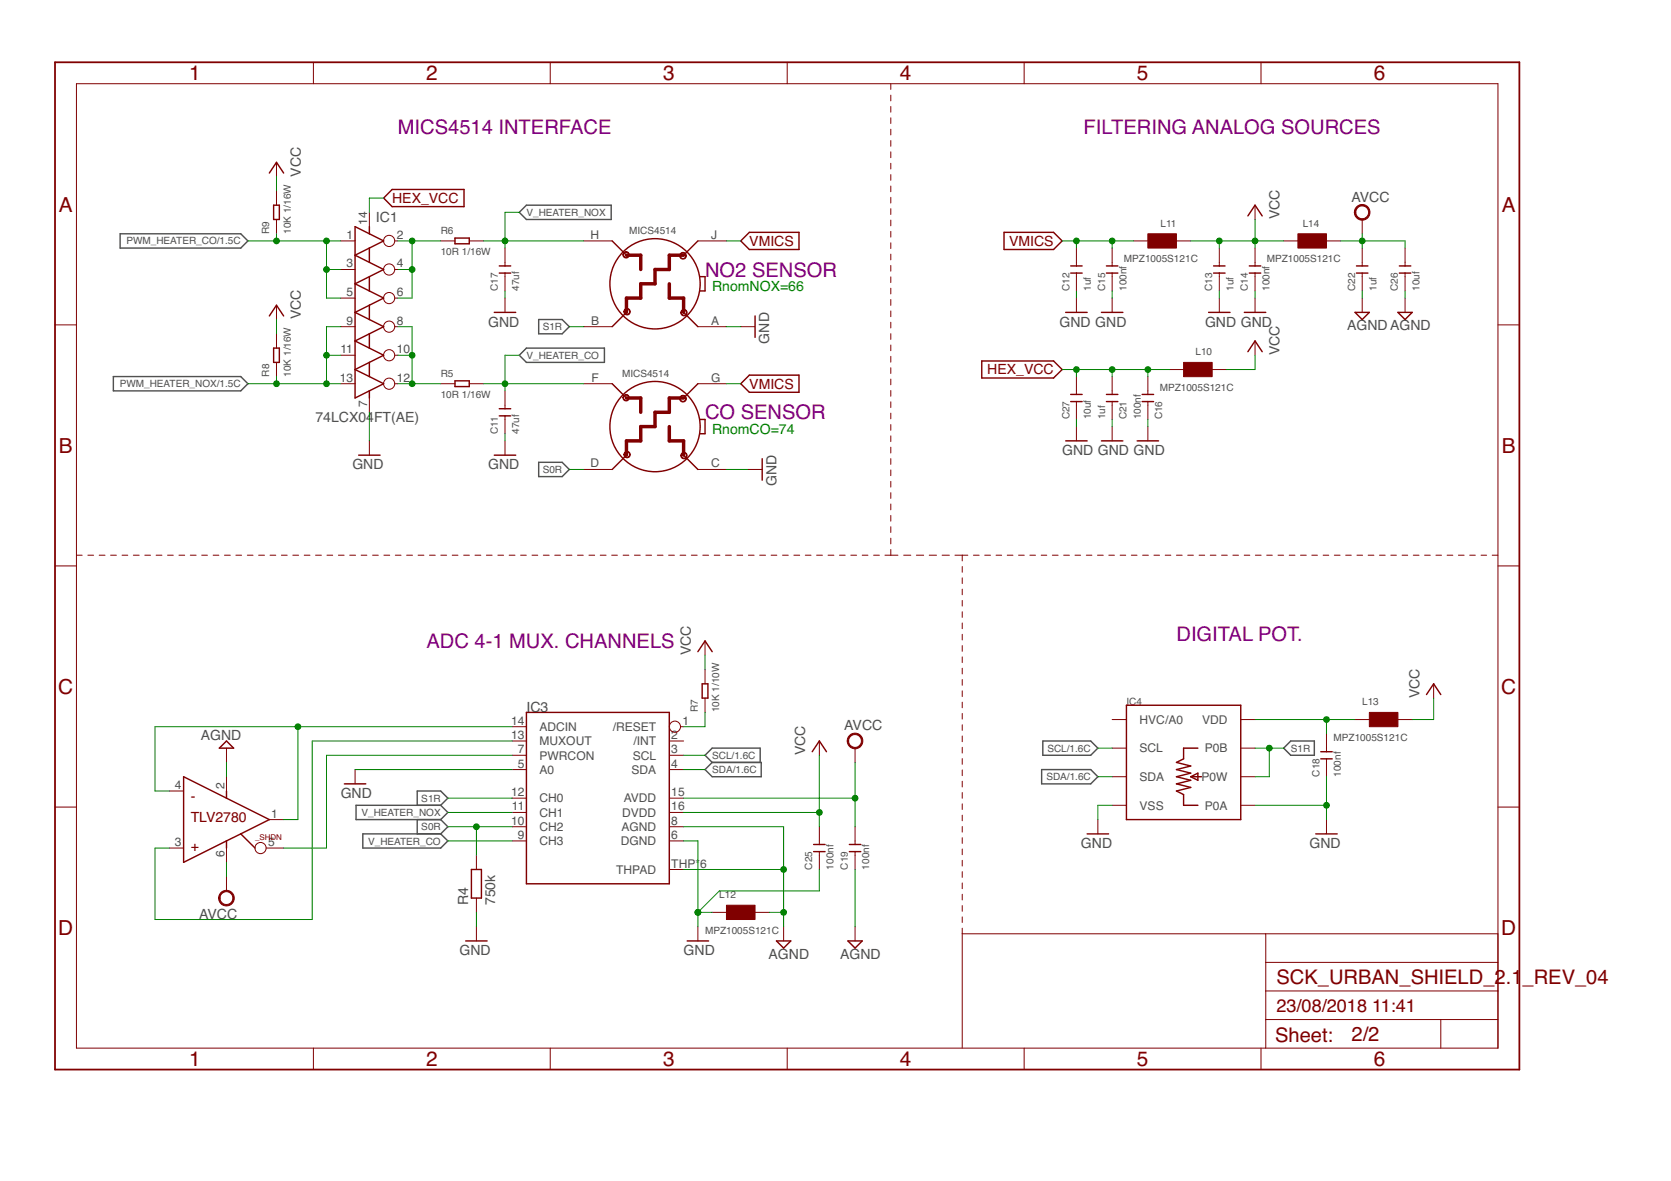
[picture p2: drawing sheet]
<svg xmlns="http://www.w3.org/2000/svg" width="297mm" height="210mm" viewBox="0 0 297 210" stroke-linecap="round" stroke-linejoin="round" font-family="sans-serif">
<g fill="none" stroke="#505050" stroke-width=".25">
<path d="M92.3 37.7l1.3-1.2h15v2.5h-15zM21.4 41.6h21.4l1.3 1.2-1.3 1.3h-21.4zM95.8 56.8h4.1l1.3 1.3-1.3 1.2h-4.1zM20.2 66.9h22.6l1.3 1.3-1.3 1.3h-22.6zM92.3 63.1l1.3-1.2h13.8v2.5h-13.8zM95.8 82.2h4.1l1.3 1.2-1.3 1.3h-4.1zM125.3 136.8l1.3-1.3h8.7v2.5h-8.7zM126.6 135.5l-1.3-1.3 1.3-1.2h8.5v2.5M185.2 136.8h8.7l1.3 1.2-1.3 1.3h-8.7zM185.4 131.7h8.5l1.3 1.3-1.3 1.2h-8.5zM228.2 133l1.2-1.3h4.2v2.5h-4.2zM64.5 148.2h13.8l1.3 1.3-1.3 1.2h-13.8z"/>
<path d="M74.2 143.1v-2.5h4.1l1.3 1.3-1.3 1.2M74.2 145.7v2.5M78.3 143.1l1.3 1.3-1.3 1.3M78.3 143.1h-15v2.6h15M78.3 145.7l1.3 1.2-1.3 1.3"/>
</g>
<g fill="none" stroke="#800000" stroke-width=".18">
<path d="M13.6 14.9h252.7v171.4h-252.7zM55.7 11.1v3.8M97.8 11.1v3.8M139.9 11.1v3.8M158.3 14.9v1M158.3 16.9v1M158.3 18.9v1M182.1 11.1v3.8M224.2 11.1v3.8M49.1 28.9v2.5M49.1 33.9v2.6M49.1 39v2.6"/>
<path d="M65.7 37.7v2.6M158.3 20.9v1M158.3 23v1M158.3 25v1M158.3 27v1M158.3 29v1M158.3 31v1M158.3 33.1v1M158.3 35.1v1M158.3 37.1v1M158.3 39.1v1M223.1 36.5v2.5"/>
<path d="M242.1 39v2.6M9.8 57.7h3.8M49.1 54.3v2.5M49.1 59.3v2.6M60.6 58.1h2.5M60.6 42.8h2.5M60.6 47.9h2.5M60.6 53h2.5M70.2 58.1h.5M70.2 42.8h.5M70.2 47.9h.5M70.2 53h.5"/>
<path d="M78.3 42.8h2.6M83.4 42.8h2.6M89.8 44.1v3.2M89.8 48.5v3.2M89.8 53v2.5M103.7 58.1h5.1M103.7 42.8h5.1M124.1 58.1h5M124.1 42.8h5M131.7 58.1h2.5M158.3 41.1v1M158.3 43.2v1"/>
<path d="M158.3 45.2v1M158.3 47.2v1M158.3 49.2v1M158.3 51.2v1M158.3 53.2v1.1M158.3 55.3v1M158.3 57.3v1M158.3 59.3v1M191.3 44.1v3.2M191.3 48.5v3.2M191.3 53v2.5M197.7 44.1v3.2"/>
<path d="M197.7 48.5v3.2M197.7 53v2.5M201.5 42.8h2.5M209.1 42.8h2.6M216.7 44.1v3.2M216.7 48.5v3.2M216.7 53v2.5M223.1 44.1v3.2M223.1 48.5v3.2M223.1 53v2.5M228.2 42.8h2.5M235.8 42.8h2.5"/>
<path d="M242.1 44.1v3.2M242.1 48.5v3.2M242.1 53v2.5M249.8 44.1v3.2M249.8 48.5v3.2M249.8 53v2.5M266.3 57.7h3.8M49.1 64.4v2.5M60.6 68.2h2.5M60.6 63.1h2.5M65.7 70.7v2.6M65.7 78.4v2.5"/>
<path d="M70.2 68.2h.5M70.2 63.1h.5M78.3 68.2h2.6M83.4 68.2h2.6M89.8 69.5v3.1M89.8 73.9v3.2M89.8 78.4v2.5M103.7 68.2h5.1M124.1 68.2h5M158.3 61.3v1M158.3 63.3v1.1M158.3 65.4v1"/>
<path d="M158.3 67.4v1M158.3 69.4v1M158.3 71.4v1M158.3 73.4v1M158.3 75.5v1M158.3 77.5v1M158.3 79.5v1M191.3 66.9v3.2M191.3 71.4v3.1M191.3 75.8v2.6M197.7 66.9v3.2M197.7 71.4v3.1"/>
<path d="M197.7 75.8v2.6M204 66.9v3.2M204 71.4v3.1M204 75.8v2.6M207.9 65.7h2.5M215.5 65.7h2.5M223.1 60.6v2.5M13.6 98.7h1M15.6 98.7h1M17.6 98.7h1.1M19.7 98.7h1M21.7 98.7h1"/>
<path d="M23.7 98.7h1M25.7 98.7h1.1M27.7 98.7h1.1M29.8 98.7h1M31.8 98.7h1M33.8 98.7h1.1M35.9 98.7h1M37.9 98.7h1M39.9 98.7h1M41.9 98.7h1M44 98.7h1M46 98.7h1"/>
<path d="M48 98.7h1M50 98.7h1.1M52 98.7h1.1M54.1 98.7h1M56.1 98.7h1M58.1 98.7h1M60.2 98.7h1M62.2 98.7h1M64.2 98.7h1M66.2 98.7h1M68.2 98.7h1.1M70.3 98.7h1"/>
<path d="M72.3 98.7h1M74.3 98.7h1.1M76.3 98.7h1.1M78.4 98.7h1M80.4 98.7h1M82.4 98.7h1M84.4 98.7h1.1M86.5 98.7h1M88.5 98.7h1M90.5 98.7h1M92.5 98.7h1.1M94.6 98.7h1"/>
<path d="M96.6 98.7h1M98.6 98.7h1M100.6 98.7h1.1M102.7 98.7h1M103.7 83.4h5.1M104.7 98.7h1M106.7 98.7h1M108.7 98.7h1M110.8 98.7h1M112.8 98.7h1M114.8 98.7h1M116.8 98.7h1.1"/>
<path d="M118.9 98.7h1M120.9 98.7h1M122.9 98.7h1M124.1 83.4h5M124.9 98.7h1.1M127 98.7h1M129 98.7h1M131 98.7h1M132.9 83.4h2.6M133 98.7h1M135 98.7h1.1M137.1 98.7h1"/>
<path d="M139.1 98.7h1M141.1 98.7h1.1M143.2 98.7h1M145.2 98.7h1M147.2 98.7h1M149.2 98.7h1M151.2 98.7h1.1M153.3 98.7h1M155.3 98.7h1M157.3 98.7h2.3M158.3 81.5v1M158.3 83.5v1"/>
<path d="M158.3 85.6v1M158.3 87.6v1M158.3 89.6v1M158.3 91.6v1M158.3 93.6v1M158.3 95.7v1M158.3 97.7v1M160.6 98.7h1.3M162.9 98.7h1.3M165.2 98.7h1.3M167.5 98.7h1.3M169.8 98.7h2.2"/>
<path d="M171 98.7v1M173 98.7h1.1M175 98.7h1.1M177.1 98.7h1M179 98.7h1.1M181.1 98.7h1M183.1 98.7h1M185.1 98.7h1M187.1 98.7h1M189.1 98.7h1M191.1 98.7h1M193.1 98.7h1"/>
<path d="M195.1 98.7h1M197.1 98.7h1M199.1 98.7h1M201.1 98.7h1M203.1 98.7h1M205.1 98.7h1M207.1 98.7h1M209.1 98.7h1M211.1 98.7h1M213.1 98.7h1M215.1 98.7h1.1M217.1 98.7h1.1"/>
<path d="M219.2 98.7h1M221.2 98.7h1M223.2 98.7h1M225.2 98.7h1M227.2 98.7h1M229.2 98.7h1M231.2 98.7h1M233.2 98.7h1M235.2 98.7h1M237.2 98.7h1M239.2 98.7h1M241.2 98.7h1"/>
<path d="M243.2 98.7h1M245.2 98.7h1M247.2 98.7h1M249.2 98.7h1M251.2 98.7h1M253.2 98.7h1.1M255.2 98.7h1M257.2 98.7h1.1M259.2 98.7h1.1M261.3 98.7h1M263.3 98.7h1M265.3 98.7h1"/>
<path d="M9.8 100.6h3.8M125.3 113.9v2.6M125.3 119v2.5M171 100.7v1M171 102.7v1M171 104.7v1M171 106.7v1M171 108.7v1M171 110.7v1M171 112.7v1M171 114.7v1.1M171 116.8v1"/>
<path d="M171 118.8v1M266.3 100.6h3.8M40.3 133v2.5M40.3 138v2.6M63.1 136.8v2.5M91 129.2h2.6M91 131.7h2.6M91 134.2h2.6M91 136.8h2.6M119 131.7h2.5M119 134.2h2.5M119 136.8h2.5"/>
<path d="M121 129.2h.5M125.3 124.1v2.5M145.6 131.7v2.5M152 133v2.5M171 120.8v1M171 122.8v1M171 124.8v1M171 126.8v1M171 128.8v1M171 130.8v1M171 132.8v1M171 134.8v1"/>
<path d="M171 136.8v1.1M171 138.9v1M197.7 127.9h2.5M197.7 133h2.5M197.7 138h2.5M220.6 127.9h2.5M220.6 133h2.5M220.6 138h2.5M235.8 130.4v3.2M235.8 134.9v3.1M240.9 127.9h2.5M248.5 127.9h2.5"/>
<path d="M254.8 121.5v2.6M9.8 143.4h3.8M30.1 150.7h2.5M30.1 140.6h2.5M40.3 150.7v2.6M40.3 155.8v2.5M47.3 150.7h3.1M47.9 145.7h2.5M84.7 152v2.5M84.7 159.6v2.6M91 141.9h2.6M91 144.4h2.6"/>
<path d="M91 146.9h2.6M91 149.5h2.6M119 141.9h2.5M119 144.4h2.5M119 146.9h2.5M119 149.5h2.5M119 154.5h2.5M145.6 146.9v3.2M145.6 151.4v3.1M152 146.9v3.2M152 151.4v3.1M171 140.9v1"/>
<path d="M171 142.9v1M171 144.9v1M171 146.9v1M171 148.9v1M171 150.9v1M171 152.9v1M171 154.9v1M171 156.9v1M171 158.9v1.1M195.2 145.7v2.5M197.7 143.1h2.5M220.6 143.1h2.5"/>
<path d="M235.8 145.7v2.5M266.3 143.4h3.8M84.7 164.7v2.5M124.1 164.7v2.5M126.6 162.2h2.5M134.2 162.2h2.6M139.3 164.7v2.5M152 164.7v2.5M171 161v1M171 163v1M171 165v21.3M171 166h95.3"/>
<path d="M225 166v20.3M225 176.1h41.3M225 171h41.3M55.7 186.3v3.8M97.8 186.3v3.8M139.9 186.3v3.8M182.1 186.3v3.8M224.2 186.3v3.8M225 181.2h41.3M256.1 181.2v5.1"/>
<circle cx="69.2" cy="42.8" r=".99"/>
<circle cx="69.2" cy="53" r=".99"/>
<circle cx="69.2" cy="58.1" r=".99"/>
<circle cx="69.2" cy="47.9" r=".99"/>
<circle cx="69.2" cy="68.2" r=".99"/>
<circle cx="69.2" cy="63.1" r=".99"/>
<circle cx="120" cy="129.2" r=".99"/>
<circle cx="46.3" cy="150.7" r=".99"/>
</g>
<g fill="none" stroke="#800000" stroke-width=".25">
<path d="M47.9 30.8l1.2-1.9 1.3 1.9M48.6 36.5h1.1v2.5h-1.1zM69.7 33.7h12.8v3h-12.8l-1.5-1.5zM221.8 38.4l1.3-1.9 1.3 1.9M47.9 56.2l1.2-1.9 1.3 1.9M63.1 40.3l5.1 2.5-5.1 2.6 5.1 2.5-5.1 2.5 5.1 2.6-5.1 2.5 5.1 2.6-5.1 2.5 5.1 2.5-5.1 2.6 5.1 2.5-5.1 2.5zM65.7 40.3v1.3M65.7 44.1v2.5M65.7 49.2v2.5M65.7 54.3v2.5M65.7 59.3v2.6M80.9 42.3h2.5v1h-2.5z"/>
<path d="M87.9 55.5h3.8M88.8 48.5h2M88.8 47.3h2M108.8 42.8l2.6 2.6M111.4 55.5l-2.6 2.6M121.5 55.5l2.6 2.6M124.1 42.8l-2.6 2.6M124.4 49.2h.9v2.5h-.9M131.7 42.8l1.5-1.5h8.8v3h-8.8zM134.2 56.2v3.8M178.5 41.3h8.8l1.5 1.5-1.5 1.5h-8.8zM189.4 55.5h3.9"/>
<path d="M190.3 48.5h2.1M190.3 47.3h2.1M195.8 55.5h3.8M196.7 48.5h2M196.7 47.3h2M214.8 55.5h3.9M215.7 48.5h2.1M215.7 47.3h2.1M221.2 55.5h3.8M222.1 48.5h2M222.1 47.3h2M240.9 55.5h2.5l-1.3 1.3z"/>
<path d="M241.1 48.5h2.1M241.1 47.3h2.1M248.5 55.5h2.5l-1.2 1.3zM248.8 48.5h2M248.8 47.3h2M48.6 61.9h1.1v2.5h-1.1zM65.7 64.4v2.5M65.7 69.5v1.2M80.9 67.7h2.5v1h-2.5zM88.8 73.9h2M88.8 72.6h2M108.8 68.2l2.6 2.5"/>
<path d="M124.1 68.2l-2.6 2.5M124.4 74.5h.9v2.6h-.9M131.7 68.2l1.5-1.5h8.8v3h-8.8zM174.5 64.2h12.8l1.5 1.5-1.5 1.5h-12.8zM189.4 78.4h3.9M190.3 71.4h2.1M190.3 70.1h2.1M195.8 78.4h3.8M196.7 71.4h2M196.7 70.1h2M202.1 78.4h3.9M203 71.4h2.1"/>
<path d="M203 70.1h2.1M221.8 62.5l1.3-1.9 1.3 1.9M63.8 80.9h3.8M87.9 80.9h3.8M111.4 80.9l-2.6 2.5M121.5 80.9l2.6 2.5M135.5 81.5v3.8M124.1 115.8l1.2-1.9 1.3 1.9M40.3 131.7l1.2 1.3h-2.5zM61.2 139.3h3.8M93.6 126.6h25.4v30.5h-25.4zM124.8 121.5h1v2.6h-1z"/>
<path d="M144.4 133.6l1.2-1.9 1.3 1.9M200.2 125.3h20.4v20.4h-20.4zM211.7 138l1.2-.6v1.3zM211.7 138h1.9M212.9 133h-2.5v1.9l-1.3 .6 2.6 .6-2.6 .7 2.6 .6-2.6 .6 2.6 .7-2.6 .6 2.6 .7-2.6 .6 1.3 .6v1.9h2.5M234.8 134.9h2M234.8 133.6h2M253.6 123.4l1.2-1.9 1.3 1.9M40.3 140.6v1.3M40.3 149.5v1.2M42.8 148.2l5.1-2.5-15.3-7.7v15.3l7.7-3.8M42.8 148.2l-2.5 1.3"/>
<path d="M42.8 148.2l2.5 2.5M83.8 154.5h1.8v5.1h-1.8zM144.6 151.4h2.1M144.6 150.1h2.1M151 151.4h2M151 150.1h2M193.3 148.2h3.8M233.9 148.2h3.8M82.8 167.2h3.8M122.2 167.2h3.8M138 167.2h2.6l-1.3 1.3zM150.7 167.2h2.6l-1.3 1.3z"/>
<circle cx="116.4" cy="50.4" r="8"/>
<circle cx="116.4" cy="75.8" r="8"/>
</g>
<path d="M111.4 45.4h2.5v2.5M119 50.4v2.6h2.5v2.5M121.5 45.4h-2.5v2.5h-2.6v2.5h-2.5v2.6h-2.5v2.5M111.4 70.7h2.5v2.6M119 75.8v2.6h2.5v2.5M121.5 70.7h-2.5v2.6h-2.6v2.5h-2.5v2.6h-2.5v2.5" fill="none" stroke="#800000" stroke-width=".61"/>
<g fill="#800000" stroke="#800000" stroke-width=".18">
<path d="M110.9 44.9a.57 .57 0 0 1 .9 .1 .57 .57 0 0 1-.3 .8 .57 .57 0 0 1-.8-.5h.1a.46 .46 0 0 1 .7-.4 .46 .46 0 0 1 .1 .8 .46 .46 0 0 1-.7-.2l-.1-.2h-.1z" fill-rule="evenodd"/>
<path d="M121.2 55.2a.57 .57 0 0 1 .9 .1 .57 .57 0 0 1-.4 .8 .57 .57 0 0 1-.7-.5h.1a.46 .46 0 0 1 .7-.4 .46 .46 0 0 1 .1 .8 .46 .46 0 0 1-.7-.2l-.1-.2h-.1z" fill-rule="evenodd"/>
<path d="M111.1 55a.57 .57 0 0 1 .9 .1 .57 .57 0 0 1-.4 .9 .57 .57 0 0 1-.7-.6h.1a.45 .45 0 0 1 .6-.4 .45 .45 0 0 1 .2 .7 .45 .45 0 0 1-.7-.1l-.1-.2h-.1z" fill-rule="evenodd"/>
<path d="M121 45.1a.61 .61 0 0 1 .9 .1 .61 .61 0 0 1-.3 .9 .61 .61 0 0 1-.8-.6h.1a.48 .48 0 0 1 .7-.5 .48 .48 0 0 1 .2 .8 .48 .48 0 0 1-.8-.2l-.1-.1h-.1z" fill-rule="evenodd"/>
<path d="M110.9 70.3a.57 .57 0 0 1 .9 .1 .57 .57 0 0 1-.4 .8 .57 .57 0 0 1-.7-.5h.1a.46 .46 0 0 1 .7-.4 .46 .46 0 0 1 .1 .8 .46 .46 0 0 1-.7-.2l-.1-.2h-.1z" fill-rule="evenodd"/>
<path d="M121.2 80.6a.57 .57 0 0 1 .9 .1 .57 .57 0 0 1-.4 .8 .57 .57 0 0 1-.7-.5h.1a.46 .46 0 0 1 .7-.4 .46 .46 0 0 1 .1 .7 .46 .46 0 0 1-.7-.2l-.1-.1h-.1z" fill-rule="evenodd"/>
<path d="M111.1 80.4a.57 .57 0 0 1 .9 .1 .57 .57 0 0 1-.4 .9 .57 .57 0 0 1-.7-.6h.1a.45 .45 0 0 1 .6-.4 .45 .45 0 0 1 .2 .7 .45 .45 0 0 1-.7-.1l-.1-.2h-.1z" fill-rule="evenodd"/>
<path d="M121 70.4a.61 .61 0 0 1 .9 .2 .61 .61 0 0 1-.3 .8 .61 .61 0 0 1-.8-.5h.1a.48 .48 0 0 1 .7-.5 .48 .48 0 0 1 .2 .8 .48 .48 0 0 1-.8-.2l-.1-.1h-.1z" fill-rule="evenodd"/>
<path d="M151 130.7a1.39 1.39 0 0 1 2.2 .3 1.39 1.39 0 0 1-.8 2 1.39 1.39 0 0 1-1.8-1.3h.3a1.14 1.14 0 0 1 1.6-1 1.14 1.14 0 0 1 .2 2 1.14 1.14 0 0 1-1.8-.7v-.3h-.3l.2-.7z" fill-rule="evenodd"/>
<path d="M241.1 36.8a1.39 1.39 0 0 1 2.2 .2 1.39 1.39 0 0 1-.8 2.1 1.39 1.39 0 0 1-1.8-1.4h.3a1.15 1.15 0 0 1 1.6-1 1.15 1.15 0 0 1 .3 1.9 1.15 1.15 0 0 1-1.9-.6v-.3h-.3l.1-.3z" fill-rule="evenodd"/>
<path d="M39.2 158.7a1.4 1.4 0 0 1 2.3 .2 1.4 1.4 0 0 1-.9 2.1 1.4 1.4 0 0 1-1.7-1.4h.2a1.14 1.14 0 0 1 1.7-.9 1.14 1.14 0 0 1 .1 1.9 1.14 1.14 0 0 1-1.8-.7v-.3h-.2z" fill-rule="evenodd"/>
</g>
<g fill="#800000" stroke="#800000" stroke-width=".18">
<path d="M204 41.6h5.1v2.5h-5.1z"/>
<path d="M210.4 64.4h5.1v2.6h-5.1z"/>
<path d="M243.4 126.6h5.1v2.6h-5.1z"/>
<path d="M230.7 41.6h5.1v2.5h-5.1z"/>
<path d="M129.1 160.9h5.1v2.5h-5.1z"/>
</g>
<path d="M9.8 11.1h260.3v179h-260.3z" fill="none" stroke="#800000" stroke-width=".32"/>
<g fill="none" stroke="#008000" stroke-width=".18">
<path d="M49.1 31.4v2.5M68.2 35.2h-2.5v2.5M92.3 37.7h-2.5v6.4M223.1 39v5.1M44.1 42.8h16.5M49.1 41.6v1.2M49.1 56.8v2.5M58 42.8v10.2h2.6M58 47.9h2.6M60.6 58.1h-2.6v10.1M70.7 58.1h2.6v10.1M70.7 42.8h7.6"/>
<path d="M70.7 47.9h2.6M73.3 42.8v10.2h-2.6M86 42.8h17.7M89.8 51.7v1.3M101.2 58.1h2.5M129.1 58.1h2.6M129.1 42.8h2.6M188.8 42.8h12.7M191.3 42.8v1.3M191.3 51.7v1.3M197.7 42.8v1.3M197.7 51.7v1.3"/>
<path d="M211.7 42.8h16.5M216.7 42.8v1.3M216.7 51.7v1.3M223.1 51.7v1.3M238.3 42.8h11.5v1.3M242.1 41.6v2.5M242.1 51.7v1.3M249.8 51.7v1.3M44.1 68.2h16.5M49.1 66.9v1.3M58 63.1h2.6M65.7 73.3v5.1"/>
<path d="M70.7 68.2h7.6M70.7 63.1h2.6M86 68.2h17.7M89.8 77.1v1.3M92.3 63.1h-2.5v6.4M129.1 68.2h2.6M188.8 65.7h19.1M191.3 65.7v1.2M191.3 74.5v1.3M197.7 65.7v1.2M197.7 74.5v1.3M204 65.7v1.2"/>
<path d="M204 74.5v1.3M223.1 63.1v2.6h-5.1M101.2 83.4h2.5M129.1 83.4h3.8M125.3 116.5v2.5M40.3 135.5v2.5M53 129.2v16.5h-2.6M63.1 136.8h27.9M91 134.2h-33v16.5h-7.6M91 131.7h-35.5v31.7h-27.9v-12.7h2.5M91 129.2h-63.4v11.4h2.5M121.5 136.8h3.8"/>
<path d="M121.5 134.2h3.8M125.3 126.6v2.6h-3.8M145.6 134.2v12.7M152 135.5v11.4M195.2 138h2.5M195.2 133h2.5M223.1 133h5.1M223.1 127.9h17.8M225.6 133v5h-2.5M235.8 127.9v2.5M235.8 138v7.7M254.8 124.1v3.8h-3.8"/>
<path d="M40.3 153.3v2.5M79.6 149.5h11.4M79.6 144.4h11.4M79.6 146.9h11.4M79.6 141.9h11.4M84.7 146.9v5.1M121.5 149.5h2.6v15.2M121.5 144.4h24.1M121.5 146.9h17.8v17.8M121.5 141.9h30.5M121.5 154.5h17.8M145.6 154.5v3.8h-17.7l-3.8 3.9h2.5"/>
<path d="M152 154.5v10.2M197.7 143.1h-2.5v2.6M223.1 143.1h12.7M84.7 162.2v2.5M136.8 162.2h2.5"/>
</g>
<g fill="#008000" stroke="#008000" stroke-width=".18">
<circle cx="235.8" cy="143.1" r=".51"/>
<circle cx="124.1" cy="162.2" r=".51"/>
<circle cx="89.8" cy="42.8" r=".51"/>
<circle cx="191.3" cy="42.8" r=".51"/>
<circle cx="197.7" cy="42.8" r=".51"/>
<circle cx="84.7" cy="146.9" r=".51"/>
<circle cx="225.6" cy="133" r=".51"/>
<circle cx="223.1" cy="42.8" r=".51"/>
<circle cx="216.7" cy="42.8" r=".51"/>
<circle cx="145.6" cy="144.4" r=".51"/>
<circle cx="89.8" cy="68.2" r=".51"/>
<circle cx="58" cy="47.9" r=".51"/>
<circle cx="58" cy="42.8" r=".51"/>
<circle cx="49.1" cy="42.8" r=".51"/>
<circle cx="58" cy="63.1" r=".51"/>
<circle cx="58" cy="68.2" r=".51"/>
<circle cx="49.1" cy="68.2" r=".51"/>
<circle cx="235.8" cy="127.9" r=".51"/>
<circle cx="53" cy="129.2" r=".51"/>
<circle cx="204" cy="65.7" r=".51"/>
<circle cx="197.7" cy="65.7" r=".51"/>
<circle cx="191.3" cy="65.7" r=".51"/>
<circle cx="73.3" cy="63.1" r=".51"/>
<circle cx="73.3" cy="68.2" r=".51"/>
<circle cx="139.3" cy="154.5" r=".51"/>
<circle cx="139.3" cy="162.2" r=".51"/>
<circle cx="242.1" cy="42.8" r=".51"/>
<circle cx="152" cy="141.9" r=".51"/>
<circle cx="73.3" cy="47.9" r=".51"/>
<circle cx="73.3" cy="42.8" r=".51"/>
</g>
<g font-size="3.7" fill="#800000">
<text x="33.6" y="14.3">1</text>
<text x="75.7" y="14.3">2</text>
<text x="117.9" y="14.3">3</text>
<text x="160" y="14.3">4</text>
<text x="202.1" y="14.3">5</text>
<text x="244.2" y="14.3">6</text>
<text x="10.5" y="37.6">A</text>
<text x="266.9" y="37.6">A</text>
<text x="10.5" y="80.5">B</text>
<text x="266.9" y="80.5">B</text>
<text x="10.4" y="123.3">C</text>
<text x="266.8" y="123.3">C</text>
<text x="10.4" y="166.2">D</text>
<text x="266.8" y="166.2">D</text>
<text x="33.6" y="189.5">1</text>
<text x="75.7" y="189.5">2</text>
<text x="117.9" y="189.5">3</text>
<text x="160" y="189.5">4</text>
<text x="202.1" y="189.5">5</text>
<text x="244.2" y="189.5">6</text>
</g>
<g font-size="3.6" fill="#800080">
<text x="70.7" y="23.8">MICS4514 INTERFACE</text>
<text x="192.6" y="23.8">FILTERING ANALOG SOURCES</text>
<text x="125.3" y="49.2">NO2 SENSOR</text>
<text x="125.3" y="74.6">CO SENSOR</text>
<text x="209.1" y="113.9">DIGITAL POT.</text>
<text x="75.8" y="115.2">ADC 4-1 MUX. CHANNELS</text>
</g>
<g font-size="3.6" fill="#800000">
<text x="226.9" y="174.9">SCK_URBAN_SHIELD_2.1</text>
<text x="270.6" y="174.9">_REV_04</text>
<text x="226.7" y="185.1">Sheet:</text>
<text x="240.2" y="185">2/2</text>
</g>
<g font-size="3.2" fill="#800000">
<text x="226.9" y="179.9">23/08/2018</text>
<text x="243.9" y="179.9">11:41</text>
</g>
<g font-size="2.5" fill="#505050">
<text x="53.5" y="31.4" transform="rotate(-90 53.5 31.4)">VCC</text>
<text x="240.2" y="35.8">AVCC</text>
<text x="66.8" y="39.5">IC1</text>
<text x="227.4" y="39" transform="rotate(-90 227.4 39)">VCC</text>
<text x="53.5" y="56.8" transform="rotate(-90 53.5 56.8)">VCC</text>
<text x="86.8" y="58.1">GND</text>
<text x="188.4" y="58.1">GND GND</text>
<text x="214.2" y="58.1">GND GND</text>
<text x="239.5" y="58.7">AGNDAGND</text>
<text x="136.8" y="61.1" transform="rotate(-90 136.8 61.1)">GND</text>
<text x="227.4" y="63.1" transform="rotate(-90 227.4 63.1)">VCC</text>
<text x="56.1" y="75.1">74LCX04FT(AE)</text>
<text x="62.6" y="83.4">GND</text>
<text x="86.8" y="83.4">GND</text>
<text x="188.8" y="80.9">GND GND GND</text>
<text x="138" y="86.5" transform="rotate(-90 138 86.5)">GND</text>
<text x="122.8" y="116.5" transform="rotate(-90 122.8 116.5)">VCC</text>
<text x="252.3" y="124.1" transform="rotate(-90 252.3 124.1)">VCC</text>
<text x="35.7" y="131.6">AGND</text>
<text x="93.6" y="126.6">IC3</text>
<text x="150.1" y="129.8">AVCC</text>
<text x="143.1" y="134.2" transform="rotate(-90 143.1 134.2)">VCC</text>
<text x="60.6" y="141.9">GND</text>
<text x="192.2" y="150.7">GND</text>
<text x="232.8" y="150.7">GND</text>
<text x="83.2" y="160.9" transform="rotate(-90 83.2 160.9)">R4</text>
<text x="88" y="160.9" transform="rotate(-90 88 160.9)">750k</text>
<text x="35.4" y="163.3">AVCC</text>
<text x="81.7" y="169.8">GND</text>
<text x="121.5" y="169.8">GND</text>
<text x="136.6" y="170.4">AGND</text>
<text x="149.3" y="170.4">AGND</text>
</g>
<g font-size="2.5" fill="#800000">
<text x="69.7" y="36.1">HEX_VCC</text>
<text x="133.2" y="43.7">VMICS</text>
<text x="179.4" y="43.7">VMICS</text>
<text x="133.2" y="69.1">VMICS</text>
<text x="175.5" y="66.6">HEX_VCC</text>
<text x="33.9" y="142.4">-</text>
<text x="33.9" y="146.2">TLV2780</text>
<text x="33.9" y="151.2">+</text>
</g>
<g font-size="2.5" fill="#008000">
<text x="126.6" y="51.7">RnomNOX=66</text>
<text x="126.6" y="77.1">RnomCO=74</text>
</g>
<g font-size="2.1" fill="#505050">
<text x="65.3" y="39.9" transform="rotate(-90 65.3 39.9)">14</text>
<text x="61.6" y="42.5">1</text>
<text x="61.6" y="47.5">3</text>
<text x="70.5" y="42.5">2</text>
<text x="70.5" y="47.5">4</text>
<text x="104.9" y="42.5">H</text>
<text x="126.4" y="42.5">J</text>
<text x="61.6" y="52.6">5</text>
<text x="70.5" y="52.6">6</text>
<text x="61.6" y="57.7">9</text>
<text x="70.5" y="57.7">8</text>
<text x="105.1" y="57.7">B</text>
<text x="126.4" y="57.7">A</text>
<text x="60.5" y="62.8">11</text>
<text x="70.5" y="62.8">10</text>
<text x="60.4" y="67.9">13</text>
<text x="70.5" y="67.9">12</text>
<text x="105.2" y="67.9">F</text>
<text x="126.4" y="67.9">G</text>
<text x="65.3" y="72.3" transform="rotate(-90 65.3 72.3)">7</text>
<text x="104.9" y="83.1">D</text>
<text x="126.4" y="83.1">C</text>
<text x="90.9" y="128.8">14</text>
<text x="90.9" y="131.3">13</text>
<text x="95.9" y="129.9">ADCIN</text>
<text x="108.9" y="129.9">/RESET</text>
<text x="119.3" y="131.3">2</text>
<text x="121.3" y="128.8">1</text>
<text x="202.6" y="128.6">HVC/A0</text>
<text x="213.7" y="128.6">VDD</text>
<text x="92" y="133.9">7</text>
<text x="92" y="136.4">5</text>
<text x="95.9" y="132.5">MUXOUT</text>
<text x="95.9" y="135">PWRCON</text>
<text x="95.9" y="137.5">A0</text>
<text x="112.2" y="137.5">SDA</text>
<text x="112.5" y="135">SCL</text>
<text x="112.6" y="132.5">/INT</text>
<text x="119.3" y="136.4">4</text>
<text x="119.3" y="133.9">3</text>
<text x="202.6" y="133.7">SCL</text>
<text x="214.2" y="133.7">P0B</text>
<text x="31.1" y="140.2">4</text>
<text x="39.9" y="140.2" transform="rotate(-90 39.9 140.2)">2</text>
<text x="90.9" y="141.5">12</text>
<text x="95.9" y="142.6">CH0</text>
<text x="110.9" y="142.6">AVDD</text>
<text x="119.3" y="141.5">15</text>
<text x="202.6" y="138.8">SDA</text>
<text x="202.6" y="143.9">VSS</text>
<text x="213.6" y="138.8">P0W</text>
<text x="214.2" y="143.9">P0A</text>
<text x="48.2" y="145.3">1</text>
<text x="90.9" y="146.6">10</text>
<text x="91" y="144">11</text>
<text x="92" y="149.1">9</text>
<text x="95.9" y="145.2">CH1</text>
<text x="95.9" y="147.7">CH2</text>
<text x="110.5" y="147.7">AGND</text>
<text x="110.6" y="145.2">DVDD</text>
<text x="119.3" y="144">16</text>
<text x="119.3" y="146.6">8</text>
<text x="119.3" y="149.1">6</text>
<text x="31.1" y="150.4">3</text>
<text x="39.9" y="152.3" transform="rotate(-90 39.9 152.3)">6</text>
<text x="47.7" y="150.4">5</text>
<text x="95.9" y="150.2">CH3</text>
<text x="109.6" y="155.3">THPAD</text>
<text x="110.4" y="150.2">DGND</text>
<text x="119.3" y="154.2">THP*</text>
<text x="124.4" y="154.2">6</text>
</g>
<g font-size="1.8" fill="#505050">
<text x="47.9" y="41.5" transform="rotate(-90 47.9 41.5)">R9</text>
<text x="51.7" y="41.5" transform="rotate(-90 51.7 41.5)">10K 1/16W</text>
<text x="78.3" y="41.5">R6</text>
<text x="93.6" y="38.4">V_HEATER_NOX</text>
<text x="111.8" y="41.5">MICS4514</text>
<text x="206.3" y="40.3">L11</text>
<text x="231.6" y="40.3">L14</text>
<text x="22.5" y="43.5">PWM_HEATER_CO/1.5C</text>
<text x="78.3" y="45.4">10R 1/16W</text>
<text x="199.8" y="46.6">MPZ1005S121C</text>
<text x="225.2" y="46.6">MPZ1005S121C</text>
<text x="88.5" y="51.7" transform="rotate(-90 88.5 51.7)">C17</text>
<text x="92.3" y="51.7" transform="rotate(-90 92.3 51.7)">47uf</text>
<text x="190.1" y="51.7" transform="rotate(-90 190.1 51.7)">C12</text>
<text x="193.9" y="51.7" transform="rotate(-90 193.9 51.7)">1uf</text>
<text x="196.4" y="51.7" transform="rotate(-90 196.4 51.7)">C15</text>
<text x="200.2" y="51.7" transform="rotate(-90 200.2 51.7)">100nf</text>
<text x="215.5" y="51.7" transform="rotate(-90 215.5 51.7)">C13</text>
<text x="219.3" y="51.7" transform="rotate(-90 219.3 51.7)">1uf</text>
<text x="221.8" y="51.7" transform="rotate(-90 221.8 51.7)">C14</text>
<text x="225.6" y="51.7" transform="rotate(-90 225.6 51.7)">100nf</text>
<text x="240.9" y="51.7" transform="rotate(-90 240.9 51.7)">C22</text>
<text x="244.7" y="51.7" transform="rotate(-90 244.7 51.7)">1uf</text>
<text x="248.5" y="51.7" transform="rotate(-90 248.5 51.7)">C26</text>
<text x="252.3" y="51.7" transform="rotate(-90 252.3 51.7)">10uf</text>
<text x="96.5" y="58.7">S1R</text>
<text x="93.6" y="63.8">V_HEATER_CO</text>
<text x="212.5" y="63.1">L10</text>
<text x="21.3" y="68.8">PWM_HEATER_NOX/1.5C</text>
<text x="47.9" y="66.9" transform="rotate(-90 47.9 66.9)">R8</text>
<text x="51.7" y="66.9" transform="rotate(-90 51.7 66.9)">10K 1/16W</text>
<text x="78.3" y="70.7">10R 1/16W</text>
<text x="78.3" y="66.9">R5</text>
<text x="110.6" y="66.9">MICS4514</text>
<text x="206.1" y="69.5">MPZ1005S121C</text>
<text x="88.5" y="77.1" transform="rotate(-90 88.5 77.1)">C11</text>
<text x="92.3" y="77.1" transform="rotate(-90 92.3 77.1)">47uf</text>
<text x="190.1" y="74.6" transform="rotate(-90 190.1 74.6)">C27</text>
<text x="193.9" y="74.6" transform="rotate(-90 193.9 74.6)">10uf</text>
<text x="196.4" y="74.6" transform="rotate(-90 196.4 74.6)">1uf</text>
<text x="200.2" y="74.6" transform="rotate(-90 200.2 74.6)">C21</text>
<text x="202.8" y="74.6" transform="rotate(-90 202.8 74.6)">100nf</text>
<text x="206.6" y="74.6" transform="rotate(-90 206.6 74.6)">C16</text>
<text x="96.5" y="84.1">S0R</text>
<text x="200.2" y="125.3">IC4</text>
<text x="242.1" y="125.3">L13</text>
<text x="124.1" y="126.6" transform="rotate(-90 124.1 126.6)">R7</text>
<text x="127.9" y="126.6" transform="rotate(-90 127.9 126.6)">10K 1/10W</text>
<text x="237.1" y="131.7">MPZ1005S121C</text>
<text x="126.6" y="137.4">SDA/1.6C</text>
<text x="126.6" y="134.9">SCL/1.6C</text>
<text x="186.2" y="133.6">SCL/1.6C</text>
<text x="229.4" y="133.6">S1R</text>
<text x="74.9" y="142.5">S1R</text>
<text x="186" y="138.7">SDA/1.6C</text>
<text x="234.5" y="138" transform="rotate(-90 234.5 138)">C18</text>
<text x="238.3" y="138" transform="rotate(-90 238.3 138)">100nf</text>
<text x="64.2" y="145">V_HEATER_NOX</text>
<text x="74.9" y="147.6">S0R</text>
<text x="65.4" y="150.1">V_HEATER_CO</text>
<text x="144.4" y="154.5" transform="rotate(-90 144.4 154.5)">C25</text>
<text x="148.2" y="154.5" transform="rotate(-90 148.2 154.5)">100nf</text>
<text x="150.7" y="154.5" transform="rotate(-90 150.7 154.5)">C19</text>
<text x="154.5" y="154.5" transform="rotate(-90 154.5 154.5)">100nf</text>
<text x="127.9" y="159.6">L12</text>
<text x="125.3" y="166">MPZ1005S121C</text>
</g>
<text font-size="1.4" fill="#800000" x="45.3" y="149.2">_SHDN</text>
</svg>
